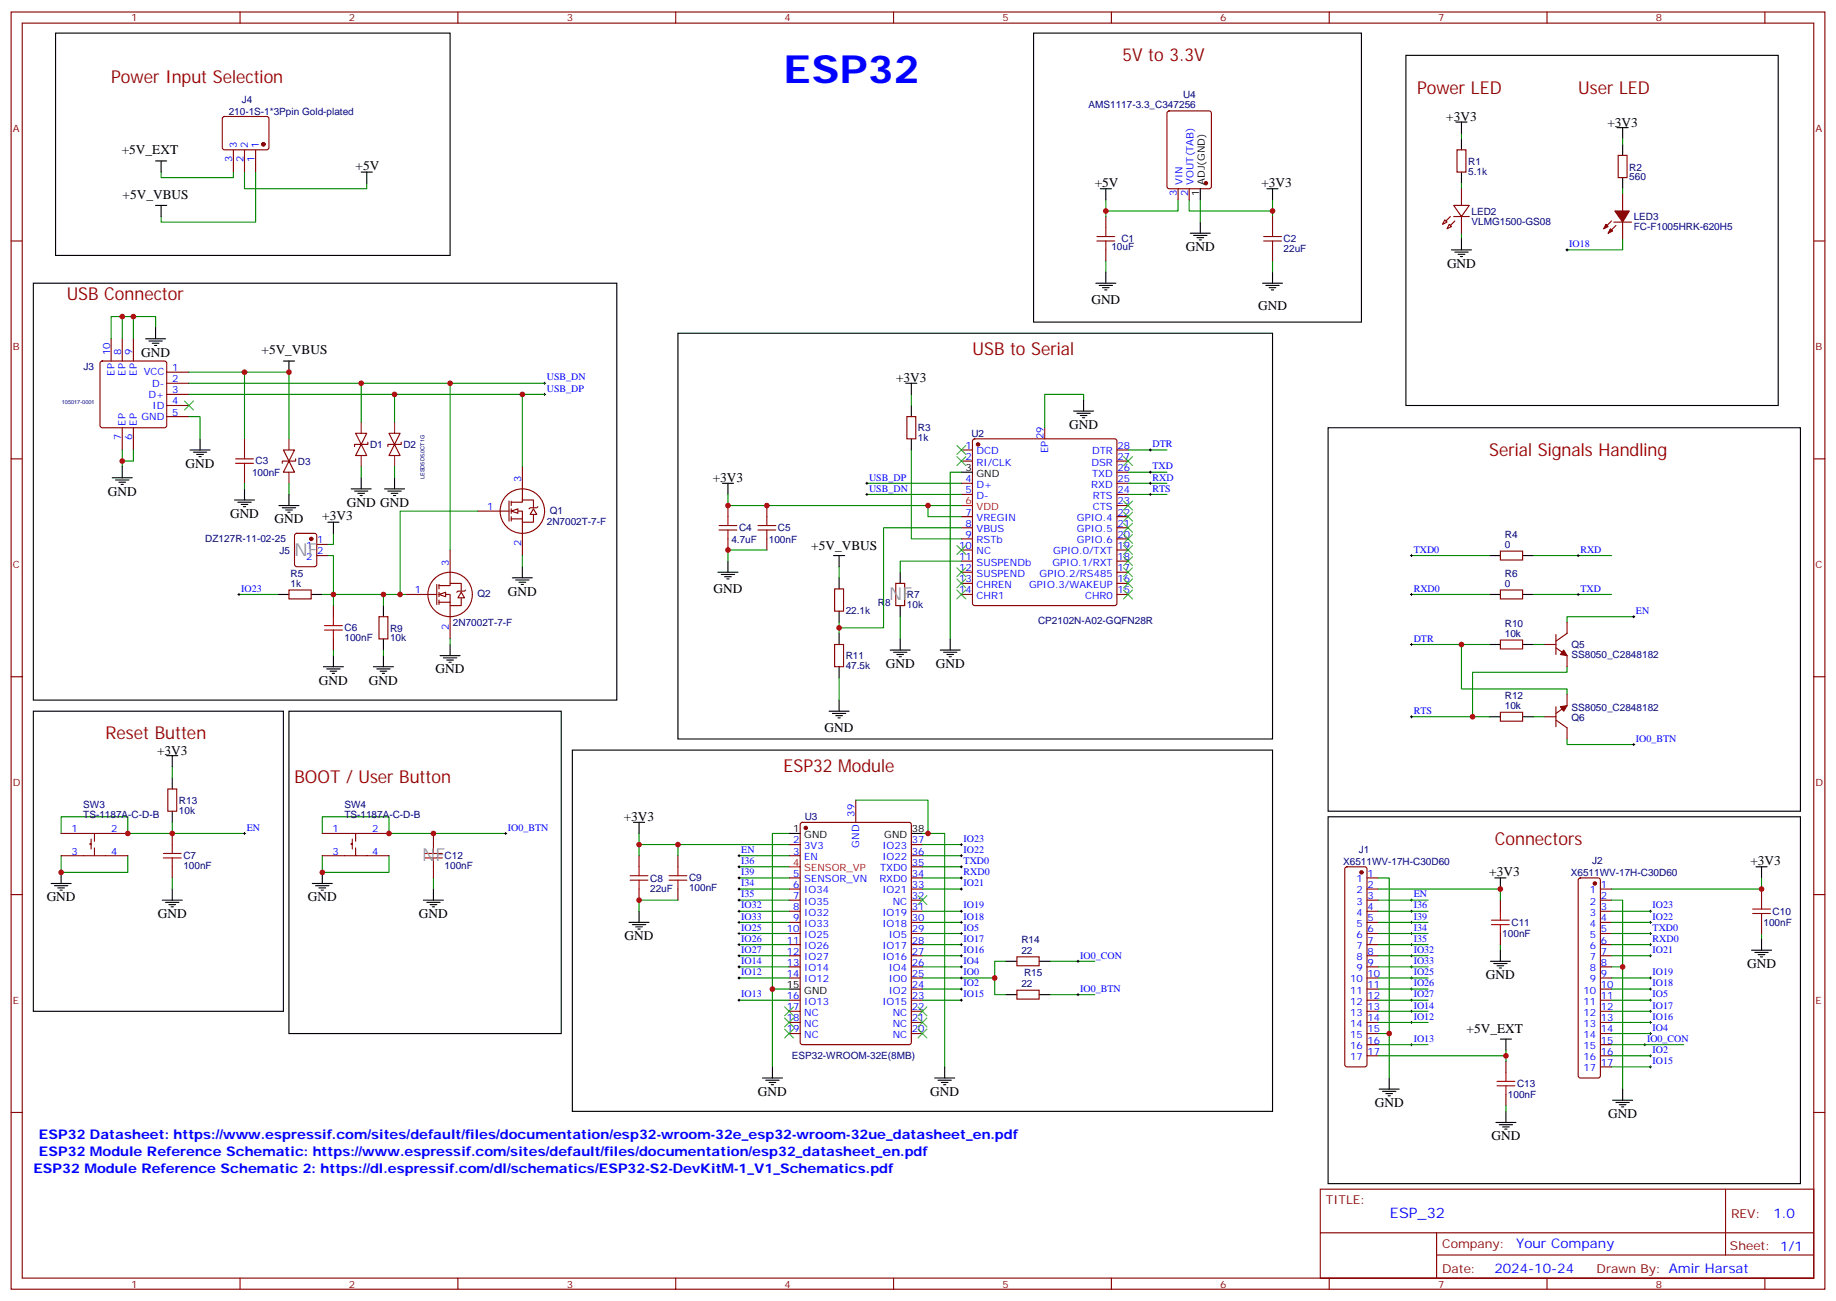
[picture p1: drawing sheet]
<svg xmlns="http://www.w3.org/2000/svg" width="583mm" height="413mm" viewBox="0 0 583 413" stroke-linecap="round" stroke-linejoin="round" font-family="sans-serif">
<g fill="none" stroke="#870000" stroke-width=".35">
<path d="M3.5 3.8h575.8v405.4h-575.8zM7.1 7.3h568.6v398.3h-568.6zM76.2 3.8v3.5M145.3 3.8v3.5M214.5 3.8v3.5M283.6 3.8v3.5M352.8 3.8v3.5M421.9 3.8v3.5M491.1 3.8v3.5M560.2 3.8v3.5M70.8 37.2l.5-.2h13.4l.5 .2 .2 .5-.1 9.4-.6 .5-13.7-.1-.4-.7v-9.1zM74.1 47.6v7"/>
<path d="M77.6 47.6v7M81.1 47.6v7M462.5 47.6h2.8v7h-2.8zM513.6 49.3h2.9v7.1h-2.9zM3.5 76.5h3.6M351 68.7v3.5M351 79.3v3.5M575.7 76.5h3.6M32 114.8l.5-.2h19.7l.5 .2 .2 .5v19.7l-.2 .5-.5 .2h-19.7l-.5-.2-.3-.5v-19.7zM35.3 107.5v7.1M38.8 107.5v7.1M42.3 107.5v7.1"/>
<path d="M52.9 118.1h7.1M38.8 135.7v7.1M42.3 135.7v7.1M52.9 121.6h7.1M52.9 125.2h7.1M52.9 128.7h7.1M52.9 132.2h7.1M77.6 139.3v3.5M112.9 137.5h3.5l-1.7 3.5zM123.5 137.5h3.5l-1.8 3.5zM287.9 132.2h2.8v7.1h-2.8zM308.9 139.5l.5-.2h44.4l.5 .2 .2 .5v51.5l-.2 .5-.5 .2h-44.4l-.5-.2-.2-.5v-51.5z"/>
<path d="M331.6 135.7v3.6M3.5 145.6h3.6M77.6 149.9v3.5M90 142.8h3.5l-1.8 3.5zM91.7 146.3l1.8 3.6h-3.5zM93.8 145.6v.7h-4.2v.7M114.7 141l1.7 3.6h-3.5zM116.8 140.3v.7h-4.3v.7M125.2 141l1.8 3.6h-3.5zM127.4 140.3v.7h-4.3v.7M161.6 159v6.4M162.3 159.4h3.5v-.7h3.5v2.4"/>
<path d="M162.3 159v1.4M165.8 148.1v10.6M305.2 142.8h3.5M305.2 146.3h3.5M305.2 153.4h3.5M305.2 156.9h3.5M354.5 142.8h3.6M354.5 146.3h3.6M354.5 153.4h3.6M354.5 156.9h3.6M354.5 149.9h3.6M575.7 145.6h3.6"/>
<path d="M151.7 162.2h9.9M162.3 162.2h3.5v3.5h3.5v-2.4M162.3 164.7h3.5M162.3 161.5v1.4M162.3 164v1.4M165.8 165.7v10.6M231.1 160.4v3.6M231.1 171v3.6M243.4 160.4v3.6M243.4 171v3.6M305.2 164h3.5M305.2 167.5h3.5"/>
<path d="M305.2 171h3.5M305.2 174.6h3.5M305.2 178.1h3.5M354.5 164h3.6M354.5 167.5h3.6M354.5 171h3.6M354.5 174.6h3.6M354.5 178.1h3.6M354.5 160.4h3.6M476.2 174.9h7.1v2.8h-7.1zM264.9 186.9h2.9v7.1h-2.9zM284.3 185.1h2.9v7.1h-2.9z"/>
<path d="M305.2 181.6h3.5M305.2 185.1h3.5M305.2 188.7h3.5M354.5 181.6h3.6M354.5 185.1h3.6M354.5 188.7h3.6M476.2 187.3h7.1v2.8h-7.1zM3.5 214.8h3.6M264.9 204.5h2.9v7.1h-2.9zM476.2 203.1h7.1v2.9h-7.1zM575.7 214.8h3.6M476.2 226.1h7.1v2.8h-7.1z"/>
<path d="M53.3 250.4h2.8v7.1h-2.8zM271.6 253.9v7.1M54.7 264.5v3.5M54.7 275.1v3.5M137.6 264.5v3.5M137.6 275.1v3.5M202.8 271.6v3.5M215.2 271.6v3.5M250.5 268h3.5M250.5 271.6h3.5M250.5 278.6h3.5M254.2 261.2l.5-.2h33.9l.6 .4 .1 69.4-.5 .7h-34.1l-.6-.4-.1-69.4z"/>
<path d="M289.3 268h3.5M289.3 271.6h3.5M289.3 275.1h3.5M289.3 278.6h3.5M427.1 275.3l.5-.2h5.6l.5 .2 .2 .5v62.1l-.2 .5-.5 .2h-5.6l-.5-.2-.2-.5v-62.1zM433.9 278.6h3.5M501.2 278.8l.4-.2h5.7l.5 .2 .2 .5v62.1l-.2 .5-.5 .2h-5.7l-.4-.2-.3-.5v-62.1zM3.5 283.9h3.6M202.8 282.2v3.5M215.2 282.2v3.5M250.5 282.2h3.5M250.5 285.7h3.5"/>
<path d="M250.5 289.2h3.5M250.5 292.7h3.5M250.5 296.3h3.5M250.5 299.8h3.5M289.3 282.2h3.5M289.3 285.7h3.5M289.3 289.2h3.5M289.3 292.7h3.5M289.3 296.3h3.5M289.3 299.8h3.5M433.9 282.2h3.5M433.9 285.7h3.5"/>
<path d="M433.9 289.2h3.5M433.9 292.7h3.5M433.9 296.3h3.5M433.9 299.8h3.5M476.2 285.7v3.5M476.2 296.3v3.5M508 282.2h3.5M508 285.7h3.5M508 289.2h3.5M508 292.7h3.5M508 296.3h3.5M508 299.8h3.5"/>
<path d="M559.2 282.2v3.5M559.2 292.7v3.6M575.7 283.9h3.6M250.5 303.3h3.5M250.5 306.8h3.5M250.5 310.4h3.5M250.5 317.4h3.5M289.3 303.3h3.5M289.3 306.8h3.5M289.3 310.4h3.5M289.3 313.9h3.5M289.3 317.4h3.5"/>
<path d="M322.8 303.7h7v2.8h-7zM322.8 314.3h7v2.8h-7zM433.9 303.3h3.5M433.9 306.8h3.5M433.9 310.4h3.5M433.9 313.9h3.5M433.9 317.4h3.5M508 303.3h3.5M508 306.8h3.5M508 310.4h3.5M508 313.9h3.5M508 317.4h3.5"/>
<path d="M250.5 321h3.5M250.5 324.5h3.5M250.5 328h3.5M289.3 321h3.5M289.3 324.5h3.5M289.3 328h3.5M433.9 321h3.5M433.9 324.5h3.5M433.9 328h3.5M433.9 331.5h3.5M433.9 335.1h3.5M478 336.8v3.6"/>
<path d="M508 321h3.5M508 324.5h3.5M508 328h3.5M508 331.5h3.5M508 335.1h3.5M508 338.6h3.5M3.5 353.1h3.6M478 347.4v3.5M575.7 353.1h3.6M419.1 377.4h156.6v28.2h-156.6zM547.7 377.4v20.9M419.1 391.2h156.5"/>
<path d="M456 398.3h119.6M456 391.2v14.2M76.2 405.6v3.6M145.3 405.6v3.6M214.5 405.6v3.6M283.6 405.6v3.6M352.8 405.6v3.6M421.9 405.6v3.6M491.1 405.6v3.6M560.2 405.6v3.6"/>
<circle cx="165.8" cy="162.2" r="7.1"/>
</g>
<g fill="none" stroke="#000" stroke-width=".35">
<path d="M462.1 38.7h3.6M463.9 38.7v3.6M49.4 51.1h3.5M51.2 51.1v3.5M114.7 54.6h3.5M116.4 54.6v3.5M349.2 59.9h3.6M351 59.9v3.5M402.2 59.9h3.5M403.9 59.9v3.5M463.9 44v3.6M463.9 54.6v3.5"/>
<path d="M513.3 40.5h3.5M515.1 40.5v3.5M515.1 45.8v3.5M515.1 56.4v3.5M49.4 65.2h3.5M51.2 65.2v3.5M377.8 74h6.4M378.9 74.7h4.2M379.9 75.4h2.2M380.6 76.1h.8M381 70.5v3.5M460.7 79.3h6.4"/>
<path d="M463.9 75.8v3.5M347.8 89.9h6.4M348.9 90.6h4.2M350 91.3h2.1M350.7 92h.7M351 86.4v3.5M400.8 89.9h6.3M401.8 90.6h4.2M402.9 91.3h2.1M403.6 92h.7M403.9 86.4v3.5M461.8 80h4.2"/>
<path d="M462.8 80.7h2.2M463.5 81.4h.8M90 114.6h3.5M91.7 114.6v3.5M63.5 139.3v3.5M287.5 121.6h3.5M289.3 121.6v3.6M289.3 128.7v3.5M289.3 139.3v3.5M340.8 130.5h6.3M341.8 131.2h4.3M342.9 131.9h2.1"/>
<path d="M343.6 132.6h.7M344 126.9v3.6M35.6 151.6h6.4M36.7 152.3h4.2M37.7 153h2.2M38.5 153.7h.7M38.8 148.1v3.5M60.3 142.8h6.4M61.4 143.5h4.2M62.4 144.2h2.2M63.1 144.9h.8M74.4 158.7h6.4"/>
<path d="M75.5 159.4h4.2M77.6 155.2v3.5M91.7 156.9v3.5M111.5 155.2h6.3M112.5 155.9h4.3M113.6 156.6h2.1M114.3 157.3h.7M114.7 151.6v3.6M122.1 155.2h6.3M123.1 155.9h4.3M124.2 156.6h2.1M124.9 157.3h.7"/>
<path d="M125.2 151.6v3.6M229.3 153.4h3.5M231.1 153.4v3.5M305.2 149.9h3.5M76.6 160.1h2.1M77.3 160.8h.7M88.5 160.4h6.4M89.6 161.1h4.2M90.7 161.9h2.1M91.4 162.6h.7M231.1 178.1v3.5M264.6 176.3h3.5"/>
<path d="M266.3 176.3v3.5M472.7 176.3h3.5M483.3 176.3h3.5M227.9 181.6h6.3M229 182.3h4.2M230 183h2.1M230.7 183.7h.7M266.3 183.4v3.5M266.3 194v3.5M285.8 181.6v3.5M285.8 192.2v3.5M472.7 188.7h3.5"/>
<path d="M483.3 188.7h3.5M266.3 201v3.5M266.3 211.6v3.5M282.6 206.3h6.3M283.6 207h4.3M284.7 207.7h2.1M285.4 208.4h.7M285.8 202.8v3.5M298.4 206.3h6.4M299.5 207h4.2M300.6 207.7h2.1M301.3 208.4h.7"/>
<path d="M301.6 202.8v3.5M472.7 204.5h3.5M483.3 204.5h3.5M52.9 239.8h3.5M54.7 239.8v3.5M263.2 225.7h6.3M264.2 226.4h4.3M265.3 227.1h2.1M266 227.8h.7M266.3 222.2v3.5M472.7 227.5h3.5M483.3 227.5h3.5"/>
<path d="M54.7 246.9v3.5M54.7 257.5v3.5M19.4 276.9v3.5M102.3 276.9v3.5M201.1 261h3.5M202.8 261v3.5M250.5 264.5h3.5M289.3 264.5h3.5M474.5 278.6h3.5M476.2 278.6v3.6M557.4 275.1h3.5M559.2 275.1v3.5"/>
<path d="M16.2 280.4h6.4M17.3 281.1h4.2M18.3 281.8h2.2M19 282.5h.8M51.5 285.7h6.4M52.6 286.4h4.2M53.6 287.1h2.1M54.3 287.8h.7M54.7 282.2v3.5M99.1 280.4h6.4M100.2 281.1h4.2M101.2 281.8h2.2"/>
<path d="M102 282.5h.7M134.4 285.7h6.4M135.5 286.4h4.2M136.5 287.1h2.1M137.2 287.8h.7M137.6 282.2v3.5M199.7 292.7h6.3M200.7 293.4h4.3M201.8 294.1h2.1M202.5 294.9h.7M202.8 289.2v3.5M559.2 298v3.6"/>
<path d="M250.5 313.9h3.5M319.3 305.1h3.5M319.3 315.7h3.5M329.8 305.1h3.6M329.8 315.7h3.6M473.1 305.1h6.3M474.1 305.8h4.3M475.2 306.5h2.1M475.9 307.2h.7M476.2 301.6v3.5M556 301.6h6.3M557 302.3h4.3"/>
<path d="M558.1 303h2.1M558.8 303.7h.7M245.2 338.6v3.5M299.9 338.6v3.5M476.2 329.8h3.6M478 329.8v3.5M242 342.1h6.4M243.1 342.8h4.2M244.1 343.5h2.1M244.8 344.2h.7M296.7 342.1h6.3M297.7 342.8h4.3"/>
<path d="M298.8 343.5h2.1M299.5 344.2h.7M437.8 345.7h6.3M438.9 346.4h4.2M439.9 347.1h2.1M440.6 347.8h.7M441 342.1v3.6M474.8 356.2h6.4M475.9 356.9h4.2M477 357.6h2.1M477.7 358.4h.7M478 352.7v3.5"/>
<path d="M511.9 349.2h6.3M512.9 349.9h4.3M514 350.6h2.1M514.7 351.3h.7M515.1 345.7v3.5"/>
</g>
<path d="M305.2 160.4h3.5M250.5 275.1h3.5" fill="none" stroke="#f00" stroke-width=".35"/>
<g fill="#870000" stroke="#870000" stroke-width=".35">
<circle cx="255.8" cy="262.7" r=".53"/>
<circle cx="310.4" cy="141" r=".53"/>
<circle cx="83.6" cy="45.8" r=".53"/>
<circle cx="432.2" cy="276.9" r=".53"/>
<circle cx="506.2" cy="280.4" r=".53"/>
</g>
<path d="M91.7 139.3v3.5M114.7 134v3.5M125.2 134v3.5M91.7 149.9v3.5M114.7 144.6v3.5M125.2 144.6v3.5" fill="none" stroke="#8c2424" stroke-width=".35"/>
<g fill="none" stroke="#a10000" stroke-width=".35">
<path d="M348.2 75.1h5.6M348.2 76.5h5.6M351 72.2v2.9M351 76.5v2.8M74.8 145.6h5.6M74.8 147h5.6M77.6 142.8v2.8M77.6 147v2.9M228.2 166.8h5.7M228.2 168.2h5.7M231.1 164v2.8M231.1 168.2v2.8"/>
<path d="M240.6 166.8h5.6M240.6 168.2h5.6M243.4 164v2.8M243.4 168.2v2.8M51.9 270.9h5.6M51.9 272.3h5.6M54.7 268v2.9M54.7 272.3v2.8M134.8 270.9h5.6M134.8 272.3h5.6M137.6 268v2.9M137.6 272.3v2.8"/>
<path d="M200 277.9h5.7M200 279.3h5.7M202.8 275.1v2.8M202.8 279.3v2.9M212.4 277.9h5.6M212.4 279.3h5.6M215.2 275.1v2.8M215.2 279.3v2.9M473.4 292h5.7M473.4 293.4h5.7M476.2 289.2v2.8M476.2 293.4v2.9"/>
<path d="M556.3 288.5h5.7M556.3 289.9h5.7M559.2 285.7v2.8M559.2 289.9v2.8M475.2 343.2h5.6M475.2 344.6h5.6M478 340.4v2.8M478 344.6v2.8"/>
</g>
<g fill="none" stroke="#008700" stroke-width=".35">
<path d="M51.2 54.6v1.8h22.9v-1.8M77.6 54.6v5.3h38.8v-1.8M81.1 54.6v15.9h-29.9v-1.8M463.9 42.3v1.7M463.9 58.1v1.8M515.1 44v1.8M515.1 59.9v1.8M351 63.4v3.6h22.9v-3.6M351 67v1.7M377.5 63.4v3.6h26.4v-3.6M381 63.4v7.1M403.9 67v1.7"/>
<path d="M463.9 74v1.8M515.1 75.8v3.5h-17.7M351 82.8v3.6M403.9 82.8v3.6M114.7 121.6v12.4M125.2 125.2v8.8M289.3 125.2v3.5M344 126.9v-1.7h-12.4v10.5M38.8 142.8v3.5h3.5v-3.5M38.8 146.3v1.8M77.6 153.4v1.8M91.7 153.4v3.5"/>
<path d="M114.7 148.1v3.5M125.2 148.1v3.5M231.1 156.9v3.5h74.1M275.2 156.9h30M275.2 153.4h30M289.3 142.8v28.2h15.9M305.2 149.9h-3.6v52.9M358.1 156.9h12.3M358.1 153.4h12.3M358.1 149.9h12.3M358.1 142.8h12.3M243.4 174.6h-12.3v3.5"/>
<path d="M266.3 179.8v3.6M294.6 160.4v3.6h10.6M305.2 178.1h-19.4v3.5M448 176.3h24.7M486.8 176.3h24.7M266.3 197.5v3.5M285.8 195.7v7.1M448 188.7h24.7M486.8 188.7h24.7M518.6 195.7h-21.2v1.8M266.3 215.1v7.1M448 204.5h15.9"/>
<path d="M472.7 204.5h-8.8v14.2h33.5v1.7M486.8 204.5h3.6M497.4 211.6v1.8h-30v14.1h5.3M448 227.5h19.4M486.8 227.5h3.6M497.4 234.5v1.8h21.2M54.7 243.3v3.6M271.6 253.9h23v10.6M19.4 264.5v-5.3h21.2v5.3h37M19.4 271.6v5.3h21.2v-5.3M54.7 261v3.5M54.7 278.6v3.6"/>
<path d="M102.3 271.6v5.3h21.2v-5.3M102.3 264.5v-5.3h21.2v5.3h37M137.6 278.6v3.6M202.8 264.5v3.5M215.2 268h-12.4v3.6M234.6 271.6h15.9M234.6 275.1h15.9M234.6 278.6h15.9M250.5 268h-35.3v3.6M250.5 264.5h-5.3v74.1M292.8 264.5h7.1v74.1M292.8 271.6h12.4"/>
<path d="M292.8 275.1h12.4M292.8 278.6h12.4M292.8 268h12.4M437.4 278.6h3.6v63.5M559.2 278.6v3.6h-47.7M215.2 285.7h-12.4v3.5M234.6 285.7h15.9M234.6 282.2h15.9M234.6 292.7h15.9M234.6 289.2h15.9M234.6 299.8h15.9M234.6 296.3h15.9"/>
<path d="M292.8 282.2h12.4M292.8 292.7h12.4M292.8 289.2h12.4M292.8 299.8h12.4M292.8 296.3h12.4M437.4 282.2h38.8v3.5M437.4 285.7h15.9M437.4 292.7h15.9M437.4 289.2h15.9M437.4 299.8h15.9M437.4 296.3h15.9M476.2 299.8v1.8"/>
<path d="M511.5 285.7h3.6v60M511.5 292.7h12.4M511.5 289.2h12.4M511.5 299.8h12.4M511.5 296.3h12.4M559.2 296.3v1.7M234.6 306.8h15.9M234.6 303.3h15.9M234.6 310.4h15.9M234.6 317.4h15.9M245.2 313.9h5.3M292.8 313.9h12.4"/>
<path d="M292.8 306.8h12.4M292.8 303.3h12.4M292.8 310.4h22.9M292.8 317.4h12.4M319.3 305.1h-3.6v10.6h3.6M333.4 305.1h14.1M333.4 315.7h14.1M437.4 313.9h15.9M437.4 306.8h15.9M437.4 303.3h15.9M437.4 310.4h15.9M437.4 317.4h15.9"/>
<path d="M511.5 313.9h12.4M511.5 306.8h3.6M511.5 303.3h12.4M511.5 310.4h12.4M511.5 317.4h12.4M437.4 331.5h15.9M437.4 324.5h15.9M437.4 321h15.9M437.4 335.1h40.6M437.4 328h3.6M478 333.3v3.5M511.5 331.5h23"/>
<path d="M511.5 324.5h12.4M511.5 321h12.4M511.5 338.6h12.4M511.5 335.1h12.4M511.5 328h12.4M478 350.9v1.8"/>
</g>
<g fill="none" stroke="#000" stroke-width=".32">
<path d="M497.1 79.3h.7M497.4 79v.7M172.5 125.2h.7M172.5 121.6h.7M172.9 121.3v.7M172.9 124.8v.7M274.8 156.9h.7M274.8 153.4h.7M275.2 153v.7M275.2 156.6v.7M364.8 156.9h.7M364.8 153.4h.7"/>
<path d="M364.8 142.8h.7M364.8 149.9h.7M365.1 142.5v.7M365.1 149.5v.7M365.1 153v.7M365.1 156.6v.7M447.7 176.3h.7M448 176v.7M500.6 176.3h.7M500.9 176v.7M447.7 188.7h.7M448 188.3v.7"/>
<path d="M500.6 188.7h.7M500.9 188.3v.7M518.2 195.7h.7M518.6 195.4v.7M447.7 204.5h.7M448 204.2v.7M447.7 227.5h.7M448 227.1v.7M518.2 236.3h.7M518.6 235.9v.7M77.3 264.5h.7M77.6 264.2v.7"/>
<path d="M160.2 264.5h.7M160.5 264.2v.7M234.2 271.6h.7M234.2 275.1h.7M234.2 278.6h.7M234.6 271.2v.7M234.6 274.7v.7M234.6 278.3v.7M304.8 271.6h.7M304.8 268h.7M304.8 275.1h.7M304.8 278.6h.7"/>
<path d="M305.2 267.7v.7M305.2 271.2v.7M305.2 274.7v.7M305.2 278.3v.7M234.2 299.8h.7M234.2 292.7h.7M234.2 289.2h.7M234.2 282.2h.7M234.2 296.3h.7M234.2 285.7h.7M234.6 281.8v.7M234.6 285.3v.7"/>
<path d="M234.6 288.9v.7M234.6 292.4v.7M234.6 295.9v.7M234.6 299.4v.7M304.8 299.8h.7M304.8 292.7h.7M304.8 289.2h.7M304.8 282.2h.7M304.8 296.3h.7M305.2 281.8v.7M305.2 288.9v.7M305.2 292.4v.7"/>
<path d="M305.2 295.9v.7M305.2 299.4v.7M447.7 299.8h.7M447.7 292.7h.7M447.7 289.2h.7M447.7 296.3h.7M447.7 285.7h.7M448 285.3v.7M448 288.9v.7M448 292.4v.7M448 295.9v.7M448 299.4v.7"/>
<path d="M523.5 299.8h.7M523.5 292.7h.7M523.5 289.2h.7M523.5 296.3h.7M523.9 288.9v.7M523.9 292.4v.7M523.9 295.9v.7M523.9 299.4v.7M234.2 317.4h.7M234.2 306.8h.7M234.2 303.3h.7M234.2 310.4h.7"/>
<path d="M234.6 303v.7M234.6 306.5v.7M234.6 310v.7M234.6 317.1v.7M304.8 317.4h.7M304.8 306.8h.7M304.8 303.3h.7M304.8 310.4h.7M304.8 313.9h.7M305.2 303v.7M305.2 306.5v.7M305.2 310v.7"/>
<path d="M305.2 313.5v.8M305.2 317.1v.7M341.8 305.1h.7M341.8 315.7h.7M342.2 304.7v.7M342.2 315.3v.7M447.7 317.4h.7M447.7 306.8h.7M447.7 303.3h.7M447.7 310.4h.7M447.7 313.9h.7M448 303v.7"/>
<path d="M448 306.5v.7M448 310v.7M448 313.5v.8M448 317.1v.7M523.5 317.4h.7M523.5 303.3h.7M523.5 310.4h.7M523.5 313.9h.7M523.9 303v.7M523.9 310v.7M523.9 313.5v.8M523.9 317.1v.7"/>
<path d="M447.7 324.5h.7M447.7 321h.7M447.7 331.5h.7M448 320.6v.7M448 324.1v.7M448 331.2v.7M521.8 331.5h.7M522.1 331.2v.7M523.5 324.5h.7M523.5 321h.7M523.5 328h.7M523.5 335.1h.7"/>
<path d="M523.5 338.6h.7M523.9 320.6v.7M523.9 324.1v.7M523.9 327.7v.7M523.9 334.7v.7M523.9 338.2v.7"/>
</g>
<g fill="none" stroke="#3c3" stroke-width=".35">
<path d="M58.6 127.3l2.8 2.8M61.4 127.3l-2.8 2.8M303.7 173.1l2.9 2.9M306.6 173.1l-2.9 2.9M291.4 284.3l2.8 2.8M294.2 284.3l-2.8 2.8M249.1 319.5l2.8 2.9M251.9 319.5l-2.8 2.9M291.4 319.5l2.8 2.9M294.2 319.5l-2.8 2.9M249.1 326.6l2.8 2.8M249.1 323.1l2.8 2.8"/>
<path d="M251.9 326.6l-2.8 2.8M251.9 323.1l-2.8 2.8M291.4 326.6l2.8 2.8M291.4 323.1l2.8 2.8M294.2 326.6l-2.8 2.8M294.2 323.1l-2.8 2.8"/>
</g>
<g fill="#fff" stroke="#870000" stroke-width=".35">
<path d="M162.3 162.2l2.1-.7v1.4z"/>
<path d="M169.3 161.5l1.1 1.8h-2.1z"/>
</g>
<g fill="none" stroke="#870000" stroke-width=".35">
<path d="M142.9 174.6v10.5M170.7 160.8l-.3 .3h-2.1l-.4 .4M128.8 188.7h9.8M138.6 185.5v6.3M139.3 185.8h3.6v-.7h3.5v2.5M139.3 188.7h3.6v3.5h3.5v-2.5M139.3 191.1h3.6M139.3 185.5v1.4M139.3 188v1.4M139.3 190.4v1.4M142.9 192.2v10.6"/>
<circle cx="142.9" cy="188.7" r="7.1"/>
</g>
<g fill="#fff" stroke="#870000" stroke-width=".35">
<path d="M139.3 188.7l2.2-.7v1.4z"/>
<path d="M146.4 188l1.1 1.7h-2.2z"/>
</g>
<g fill="none" stroke="#870000" stroke-width=".35">
<path d="M370.7 35.4l.4-.2h12.7l.7 .4v23.6l-.4 .6-13 .1-.6-.5-.1-23.5zM373.9 59.9v3.5M377.5 59.9v3.5M463.9 59.9v5.3M403.9 68.7v3.5M403.9 79.3v3.5M458.6 69.8l.7 .7-1.4 .7zM460 71.2l.7 .7-1.4 .7zM461.4 65.2h5l-2.5 3.5zM461.4 68.7h5M463.9 68.7v5.3M511.5 70.1l-2.4 2.5"/>
<path d="M512.2 70.5h5.7M512.9 71.5l-2.4 2.5M515.1 61.7v5.3M515.1 70.5v5.3M93.7 169.5l.5-.2h5.6l.7 .4v9.4l-.4 .7h-5.9l-.7-.4v-9.4zM100.5 172.8h3.6M100.5 176.3h3.6M91.7 187.3h7.1v2.8h-7.1zM105.8 192.2v3.5M120.3 195.7h2.8v7.1h-2.8zM147.8 187.3l-.3 .3h-2.2l-.3 .4M497.4 197.5v3.5l-3.5 2.5"/>
<path d="M105.8 202.8v3.5M490.4 204.5h3.5M493.9 205.6l3.5 2.5v3.5M493.9 201.4v6.3M490.4 227.5h3.5M493.9 228.5l3.5 2.5v3.5M493.9 224.3v6.3M497.4 220.4v3.5l-3.5 2.5M19.4 271.6h21.2M19.4 264.5h21.2M28.9 267.7h-.3v.3h.3M28.9 266.3v3.2"/>
<path d="M30 264.5v2.5M30 269.1v2.5M102.3 271.6h21.2M102.3 264.5h21.2M111.8 267.7h-.3v.3h.3M111.8 266.3v3.2M112.9 264.5v2.5M112.9 269.1v2.5"/>
</g>
<g fill="none" stroke="#008700" stroke-width=".35">
<path d="M38.8 100.5v7M42.3 100.5v7M49.4 104v-3.5h-14.1v7M60 118.1h31.7v21.2M77.6 118.1v21.2M60 132.2h3.5v7.1M60 121.6h112.9M60 125.2h112.9M142.9 121.6v53M165.8 125.2v22.9M104.1 176.3h1.7v12.4h-3.5M105.8 169.3v3.5h-1.7"/>
<path d="M151.7 162.2h-24.7v26.5h1.8M165.8 176.3v3.5M305.2 167.5h-24.7v31.7h-14.2M75.8 188.7h12.4M121.7 188.7h-15.9v3.5M127 188.7h-5.3v3.5M105.8 206.3v1.8M121.7 206.3v1.8M142.9 202.8v1.7"/>
</g>
<g fill="none" stroke="#000" stroke-width=".35">
<path d="M17.6 10.5h125.3v70.6h-125.3zM328.1 10.5h104.1v91.7h-104.1zM446.3 17.6h118.1v111.1h-118.1zM381 59.9v3.5M10.6 89.9h185.2v132.3h-185.2zM46.2 107.5h6.4M47.3 108.2h4.2M48.3 108.9h2.1M49 109.6h.7M49.4 104v3.5M215.2 105.8h188.7v128.7h-188.7zM421.6 135.7h149.9v121.8h-149.9z"/>
<path d="M104.1 165.7h3.5M105.8 165.7v3.6M165.8 179.8v3.6M88.2 188.7h3.5M98.8 188.7h3.5M121.7 192.2v3.5M162.6 183.4h6.4M163.7 184.1h4.2M164.7 184.8h2.2M165.5 185.5h.7M102.7 211.6h6.3M103.7 212.3h4.2"/>
<path d="M104.8 213h2.1M105.5 213.7h.7M105.8 208.1v3.5M118.5 211.6h6.4M119.6 212.3h4.2M120.6 213h2.2M121.4 213.7h.7M121.7 202.8v3.5M121.7 208.1v3.5M139.7 208.1h6.3M140.8 208.8h4.2M141.8 209.5h2.1"/>
<path d="M142.5 210.2h.7M142.9 204.5v3.6M10.6 225.7h79.4v95.3h-79.4zM91.7 225.7h86.5v102.3h-86.5zM181.7 238.1h222.2v114.6h-222.2zM421.6 259.2h149.9v116.4h-149.9z"/>
</g>
<path d="M401.1 76.5h5.7M401.1 75.1h5.7M403.9 72.2v2.9M403.9 76.5v2.8M103 198.5h5.7M103 200h5.7M105.8 195.7v2.8M105.8 200v2.8" fill="none" stroke="#a10000" stroke-width=".35"/>
<path d="M75.5 188.7h.7M75.8 188.3v.7" fill="none" stroke="#000" stroke-width=".32"/>
<g fill="#870000" stroke="#870000" stroke-width=".35">
<path d="M496.4 206.3l1 1.8-2.1-.4z"/>
<path d="M495.3 224.3l2.1-.4-1 1.8z"/>
<path d="M511.2 72.6l.7 .7-1.4 .7z"/>
<path d="M509.8 71.2l.7 .7-1.4 .7z"/>
<path d="M512.6 67h4.6l-2.1 3.5z"/>
<path d="M461.8 70.1l-1.4 1.4z"/>
<path d="M460.4 68.7l-1.4 1.4z"/>
<circle cx="98.8" cy="171" r=".53"/>
<circle cx="382.8" cy="58.1" r=".53"/>
</g>
<g fill="none" stroke="#3c3" stroke-width=".35">
<path d="M303.7 141.4l2.9 2.8M303.7 144.9l2.9 2.8M306.6 141.4l-2.9 2.8M306.6 144.9l-2.9 2.8M356.7 159l2.8 2.9M356.7 144.9l2.8 2.8M359.5 159l-2.8 2.9M359.5 144.9l-2.8 2.8M356.7 176.7l2.8 2.8M356.7 173.1l2.8 2.9M356.7 169.6l2.8 2.8M356.7 166.1l2.8 2.8"/>
<path d="M356.7 162.6l2.8 2.8M359.5 176.7l-2.8 2.8M359.5 173.1l-2.8 2.9M359.5 169.6l-2.8 2.8M359.5 166.1l-2.8 2.8M359.5 162.6l-2.8 2.8M303.7 180.2l2.9 2.8M303.7 183.7l2.9 2.8M303.7 187.3l2.9 2.8M306.6 180.2l-2.9 2.8M306.6 183.7l-2.9 2.8M306.6 187.3l-2.9 2.8"/>
<path d="M356.7 187.3l2.8 2.8M356.7 183.7l2.8 2.8M356.7 180.2l2.8 2.8M359.5 187.3l-2.8 2.8M359.5 183.7l-2.8 2.8M359.5 180.2l-2.8 2.8"/>
</g>
<g fill="#c00">
<circle cx="19.4" cy="276.9" r=".88"/>
<circle cx="54.7" cy="264.5" r=".88"/>
<circle cx="137.6" cy="264.5" r=".88"/>
<circle cx="102.3" cy="276.9" r=".88"/>
<circle cx="215.2" cy="268" r=".88"/>
<circle cx="202.8" cy="268" r=".88"/>
<circle cx="202.8" cy="285.7" r=".88"/>
<circle cx="245.2" cy="313.9" r=".88"/>
<circle cx="294.6" cy="264.5" r=".88"/>
<circle cx="231.1" cy="174.6" r=".88"/>
<circle cx="243.4" cy="160.4" r=".88"/>
<circle cx="231.1" cy="160.4" r=".88"/>
<circle cx="294.6" cy="160.4" r=".88"/>
<circle cx="467.4" cy="227.5" r=".88"/>
<circle cx="463.9" cy="204.5" r=".88"/>
<circle cx="403.9" cy="67" r=".88"/>
<circle cx="351" cy="67" r=".88"/>
<circle cx="315.7" cy="310.4" r=".88"/>
<circle cx="441" cy="328" r=".88"/>
<circle cx="515.1" cy="306.8" r=".88"/>
<circle cx="478" cy="335.1" r=".88"/>
<circle cx="559.2" cy="282.2" r=".88"/>
<circle cx="476.3" cy="282.2" r=".88"/>
<circle cx="38.8" cy="146.3" r=".88"/>
<circle cx="42.3" cy="100.5" r=".88"/>
<circle cx="38.8" cy="100.5" r=".88"/>
<circle cx="91.7" cy="118.1" r=".88"/>
<circle cx="77.6" cy="118.1" r=".88"/>
<circle cx="125.2" cy="125.2" r=".88"/>
<circle cx="114.7" cy="121.6" r=".88"/>
<circle cx="165.8" cy="125.2" r=".88"/>
<circle cx="142.9" cy="121.6" r=".88"/>
<circle cx="127" cy="188.7" r=".88"/>
<circle cx="121.7" cy="188.7" r=".88"/>
<circle cx="105.8" cy="188.7" r=".88"/>
<circle cx="266.3" cy="199.2" r=".88"/>
<circle cx="40.6" cy="264.5" r=".88"/>
<circle cx="123.5" cy="264.5" r=".88"/>
</g>
<text font-size="12.3" fill="#00f" x="248.7" y="26.4">ESP32</text>
<g font-size="5.6" fill="#900">
<text x="356.3" y="19.3">5V to 3.3V</text>
<text x="35.3" y="26.4">Pow</text>
<text x="45.6" y="26.4">er Input Selection</text>
<text x="449.8" y="29.9">Pow</text>
<text x="460.1" y="29.9">er LED</text>
<text x="500.9" y="29.9">User LED</text>
<text x="21.2" y="95.2">USB Connector</text>
<text x="308.7" y="112.8">USB to Serial</text>
<text x="472.7" y="144.6">Serial Signals Handling</text>
<text x="33.5" y="234.5">Reset Butten</text>
<text x="248.7" y="245.1">ESP32 M</text>
<text x="270.4" y="245.1">odule</text>
<text x="93.5" y="248.6">BOOT / User Button</text>
<text x="474.5" y="268">Connectors</text>
</g>
<g font-size="5.6" fill="#999">
<text x="93.5" y="176.3">NF</text>
<text x="282.2" y="190.4">NF</text>
<text x="134.1" y="273.3">NF</text>
</g>
<text font-size="4.6" fill="#00f" x="441.2" y="386.4">ESP_32</text>
<g font-size="4.2">
<text x="459.1" y="38.4">+3V3</text>
<text x="510.2" y="40.2">+3V3</text>
<text x="38.7" y="49">+5V_EXT</text>
<text x="112.9" y="53.9">+5V</text>
<text x="347.5" y="59.2">+5V</text>
<text x="400.4" y="59.2">+3V3</text>
<text x="38.9" y="63.1">+5V_VBUS</text>
<text x="376.4" y="79.7">GND</text>
<text x="459.3" y="84.9">GND</text>
<text x="346.4" y="96.6">GND</text>
<text x="399.3" y="98.4">GND</text>
<text x="44.8" y="113.2">GND</text>
<text x="83" y="112.5">+5V_VBUS</text>
<text x="284.4" y="121.3">+3V3</text>
<text x="339.4" y="136.1">GND</text>
<text x="58.9" y="148.4">GND</text>
<text x="226.2" y="153.1">+3V3</text>
<text x="34.2" y="157.3">GND</text>
<text x="110.1" y="160.8">GND GND</text>
<text x="73" y="164.3">GND</text>
<text x="87.1" y="166.1">GND</text>
<text x="102.3" y="165">+3V3</text>
<text x="257.5" y="174.6">+5V_VBUS</text>
<text x="161.2" y="189">GND</text>
<text x="226.5" y="188.3">GND</text>
<text x="138.3" y="213.7">GND</text>
<text x="281.2" y="211.9">GND</text>
<text x="297" y="211.9">GND</text>
<text x="101.2" y="217.2">GND</text>
<text x="117.1" y="217.2">GND</text>
<text x="261.8" y="232.4">GND</text>
<text x="49.8" y="239.5">+3V3</text>
<text x="198" y="260.6">+3V3</text>
<text x="555.6" y="274.4">+3V3</text>
<text x="472.7" y="277.9">+3V3</text>
<text x="14.8" y="286">GND</text>
<text x="97.7" y="286">GND</text>
<text x="50.1" y="291.3">GND</text>
<text x="133" y="291.3">GND</text>
<text x="198.3" y="298.4">GND</text>
<text x="471.7" y="310.7">GND</text>
<text x="554.6" y="307.2">GND</text>
<text x="465.5" y="327.7">+5V_EXT</text>
<text x="240.6" y="347.8">GND</text>
<text x="295.3" y="347.8">GND</text>
<text x="436.4" y="351.3">GND</text>
<text x="510.5" y="354.8">GND</text>
<text x="473.4" y="361.9">GND</text>
</g>
<g font-size="4.2" fill="#00f">
<text x="12.3" y="361.5">ESP32 Datasheet: https://www.espressif.com/sites/default/files/documentation/esp32-wroom-32e_esp32-wroom-32ue_datasheet_en.pdf</text>
<text x="12.3" y="366.8">ESP32 Module Reference Schematic: https://www.espressif.com/sites/default/files/documentation/esp32_datasheet_en.pdf</text>
<text x="10.6" y="372.1">ESP32 Module Reference Schematic 2: https://dl.espressif.com/dl/schematics/ESP32-S2-DevKitM-1_V1_Schematics.pdf</text>
<text x="562.9" y="386.7">1.0</text>
<text x="481.3" y="396.2">Your Company</text>
<text x="474.4" y="404">2024-10-24</text>
</g>
<g font-size="3.9" fill="#800">
<text x="420.9" y="382">TITLE:</text>
<text x="549.5" y="386.7">REV:</text>
<text x="457.8" y="396.2">Company:</text>
<text x="549.1" y="396.8">Sheet: 1/1</text>
<text x="457.8" y="403.9">Date:</text>
<text x="506.8" y="403.9">Draw</text>
<text x="517" y="403.9">n By: Amir Harsat</text>
</g>
<g font-size="3.2" fill="#800">
<text x="41.6" y="6.8">1</text>
<text x="110.8" y="6.8">2</text>
<text x="179.9" y="6.8">3</text>
<text x="249.1" y="6.8">4</text>
<text x="318.2" y="6.8">5</text>
<text x="387.3" y="6.8">6</text>
<text x="456.5" y="6.8">7</text>
<text x="525.6" y="6.8">8</text>
<text x="4.1" y="41.9">A</text>
<text x="576.3" y="41.9">A</text>
<text x="4.1" y="111.1">B</text>
<text x="576.3" y="111.1">B</text>
<text x="4.1" y="180.2">C</text>
<text x="576.3" y="180.2">C</text>
<text x="4.1" y="249.3">D</text>
<text x="576.3" y="249.3">D</text>
<text x="4.1" y="318.5">E</text>
<text x="576.3" y="318.5">E</text>
<text x="41.6" y="408.6">1</text>
<text x="110.8" y="408.6">2</text>
<text x="179.9" y="408.6">3</text>
<text x="249.1" y="408.6">4</text>
<text x="318.2" y="408.6">5</text>
<text x="387.3" y="408.6">6</text>
<text x="456.5" y="408.6">7</text>
<text x="525.6" y="408.6">8</text>
</g>
<g font-size="3.2" fill="#000080">
<text x="76.7" y="32.7">J4</text>
<text x="345.5" y="34.1">AMS1117-3.3_C347256</text>
<text x="375.5" y="31">U4</text>
<text x="72.6" y="36.4">210-1S-1*3Ppin Gold-plated</text>
<text x="466" y="52.2">R1</text>
<text x="466" y="55.4">5.1k</text>
<text x="517.2" y="57.3">560</text>
<text x="517.2" y="54.2">R2</text>
<text x="467.1" y="71.3">VLMG1500-GS08</text>
<text x="467.1" y="68.1">LED2</text>
<text x="518.6" y="69.8">LED3</text>
<text x="356" y="76.9">C1</text>
<text x="407.5" y="76.9">C2</text>
<text x="518.6" y="73">FC-F1005HRK-620H5</text>
<text x="352.8" y="79.3">10uF</text>
<text x="407.5" y="80.1">22uF</text>
<text x="26.5" y="117.5">J3</text>
<text x="291.4" y="136.9">R3</text>
<text x="117.5" y="142.2">D1</text>
<text x="128.1" y="142.2">D2</text>
<text x="291.4" y="140">1k</text>
<text x="308.3" y="138.7">U2</text>
<text x="81.1" y="147.4">C3</text>
<text x="94.5" y="147.5">D3</text>
<text x="80" y="151">100nF</text>
<text x="173.6" y="166.5">2N7002T-7-F</text>
<text x="174.5" y="163.1">Q1</text>
<text x="65.2" y="172.1">DZ127R-11-02-25</text>
<text x="232.2" y="172.2">4.7uF</text>
<text x="234.6" y="168.6">C4</text>
<text x="244" y="172.2">100nF</text>
<text x="246.9" y="168.6">C5</text>
<text x="477.7" y="173.8">0</text>
<text x="477.7" y="170.7">R4</text>
<text x="88.7" y="175.7">J5</text>
<text x="92.2" y="183.1">R5</text>
<text x="477.7" y="183.1">R6</text>
<text x="92.2" y="186.2">1k</text>
<text x="151.6" y="189.6">Q2</text>
<text x="287.9" y="189.8">R7</text>
<text x="477.7" y="186.2">0</text>
<text x="268.5" y="194.7">22.1k</text>
<text x="278.7" y="192.2">R8</text>
<text x="287.9" y="193">10k</text>
<text x="109.4" y="203.5">100nF</text>
<text x="109.4" y="200.3">C6</text>
<text x="123.8" y="203.5">10k</text>
<text x="123.8" y="200.4">R9</text>
<text x="143.8" y="198.6">2N7002T-7-F</text>
<text x="329.5" y="198.2">CP2102N-A02-GQFN28R</text>
<text x="477.7" y="202.1">10k</text>
<text x="477.7" y="198.9">R10</text>
<text x="268.5" y="209.2">R11</text>
<text x="498.8" y="208.9">SS8050_C2848182</text>
<text x="498.8" y="205.7">Q5</text>
<text x="268.5" y="212.4">47.5k</text>
<text x="477.7" y="221.9">R12</text>
<text x="477.7" y="225">10k</text>
<text x="498.8" y="225.6">SS8050_C2848182</text>
<text x="498.8" y="228.8">Q6</text>
<text x="26.4" y="256.5">SW3</text>
<text x="56.8" y="255.1">R13</text>
<text x="109.3" y="256.5">SW4</text>
<text x="26.4" y="259.8">TS-1187A-C-D-B</text>
<text x="56.8" y="258.2">10k</text>
<text x="109.3" y="259.8">TS-1187A-C-D-B</text>
<text x="255.4" y="260.4">U3</text>
<text x="58.2" y="275.8">100nF</text>
<text x="58.2" y="272.6">C7</text>
<text x="141.1" y="275.8">100nF</text>
<text x="141.1" y="272.6">C12</text>
<text x="426.3" y="274.5">X6511WV-17H-C30D60</text>
<text x="431.3" y="270.8">J1</text>
<text x="505.3" y="274.3">J2</text>
<text x="206.4" y="279.8">C8</text>
<text x="218.7" y="279.7">C9</text>
<text x="498.6" y="278">X6511WV-17H-C30D60</text>
<text x="206.4" y="282.9">22uF</text>
<text x="218.7" y="282.9">100nF</text>
<text x="479.8" y="293.8">C11</text>
<text x="559.8" y="293.9">100nF</text>
<text x="562.7" y="290.3">C10</text>
<text x="324.2" y="299.4">R14</text>
<text x="476.9" y="297.4">100nF</text>
<text x="324.2" y="302.6">22</text>
<text x="325.1" y="309.7">R15</text>
<text x="324.2" y="313.2">22</text>
<text x="251.3" y="336.2">ESP32-WROOM-32E(8MB)</text>
<text x="481.5" y="344.9">C13</text>
<text x="478.6" y="348.6">100nF</text>
</g>
<g font-size="3.2" fill="#00f">
<text x="75.1" y="46.8" transform="rotate(-90 75.1 46.8)">3</text>
<text x="78.7" y="46.8" transform="rotate(-90 78.7 46.8)">2</text>
<text x="82.2" y="46.8" transform="rotate(-90 82.2 46.8)">1</text>
<text x="73.7" y="51.3" transform="rotate(-90 73.7 51.3)">3</text>
<text x="77.3" y="51.3" transform="rotate(-90 77.3 51.3)">2</text>
<text x="80.8" y="51.3" transform="rotate(-90 80.8 51.3)">1</text>
<text x="375.4" y="58.6" transform="rotate(-90 375.4 58.6)">VIN</text>
<text x="378.9" y="58.6" transform="rotate(-90 378.9 58.6)">VOUT(TAB)</text>
<text x="373.6" y="62.1" transform="rotate(-90 373.6 62.1)">3</text>
<text x="377.1" y="62.1" transform="rotate(-90 377.1 62.1)">2</text>
<text x="498.1" y="78.4">IO18</text>
<text x="34.9" y="112.8" transform="rotate(-90 34.9 112.8)">10</text>
<text x="38.5" y="112.8" transform="rotate(-90 38.5 112.8)">8</text>
<text x="42" y="112.8" transform="rotate(-90 42 112.8)">9</text>
<text x="36.3" y="119.2" transform="rotate(-90 36.3 119.2)">EP</text>
<text x="39.9" y="119.2" transform="rotate(-90 39.9 119.2)">EP</text>
<text x="43.4" y="119.2" transform="rotate(-90 43.4 119.2)">EP</text>
<text x="45.6" y="119.2">VCC</text>
<text x="54.7" y="117.8">1</text>
<text x="48.3" y="122.7">D-</text>
<text x="54.7" y="121.3">2</text>
<text x="54.7" y="124.8">3</text>
<text x="173.6" y="124.3">USB_DP</text>
<text x="173.6" y="120.8">USB_DN</text>
<text x="47.2" y="126.2">D+</text>
<text x="48.4" y="129.8">ID</text>
<text x="54.7" y="128.3">4</text>
<text x="54.7" y="131.9">5</text>
<text x="39.9" y="135" transform="rotate(-90 39.9 135)">EP</text>
<text x="43.4" y="135" transform="rotate(-90 43.4 135)">EP</text>
<text x="44.9" y="133.3">GND</text>
<text x="38.5" y="139.5" transform="rotate(-90 38.5 139.5)">7</text>
<text x="42" y="139.5" transform="rotate(-90 42 139.5)">6</text>
<text x="306.5" y="142.5">1</text>
<text x="331.3" y="139.3" transform="rotate(-90 331.3 139.3)">29</text>
<text x="332.7" y="143.9" transform="rotate(-90 332.7 143.9)">EP</text>
<text x="354.7" y="142.5">28</text>
<text x="365.8" y="141.9">DTR</text>
<text x="306.5" y="146">2</text>
<text x="310" y="144.2">DCD</text>
<text x="310" y="147.7">RI/CLK</text>
<text x="346.4" y="147.7">DSR</text>
<text x="346.6" y="144.2">DTR</text>
<text x="354.7" y="149.5">26</text>
<text x="354.7" y="146">27</text>
<text x="365.8" y="149">TXD</text>
<text x="165.5" y="153" transform="rotate(-90 165.5 153)">3</text>
<text x="275.9" y="152.5">USB_DP</text>
<text x="306.5" y="153">4</text>
<text x="310" y="154.8">D+</text>
<text x="346.4" y="154.8">RXD</text>
<text x="346.7" y="151.3">TXD</text>
<text x="354.7" y="153">25</text>
<text x="365.8" y="152.5">RXD</text>
<text x="154.6" y="161.9">1</text>
<text x="275.9" y="156">USB_DN</text>
<text x="306.5" y="156.6">5</text>
<text x="310" y="158.3">D-</text>
<text x="346.9" y="161.9">CTS</text>
<text x="346.9" y="158.3">RTS</text>
<text x="354.7" y="160.1">23</text>
<text x="354.7" y="156.6">24</text>
<text x="365.8" y="156">RTS</text>
<text x="306.5" y="163.6">7</text>
<text x="306.5" y="167.1">8</text>
<text x="310" y="165.4">VREGIN</text>
<text x="341.9" y="165.4">GPIO.4</text>
<text x="354.7" y="167.1">21</text>
<text x="354.7" y="163.6">22</text>
<text x="100.7" y="172.4">1</text>
<text x="165.5" y="173.4" transform="rotate(-90 165.5 173.4)">2</text>
<text x="306.5" y="170.7">9</text>
<text x="310" y="168.9">VBUS</text>
<text x="310" y="172.4">RSTb</text>
<text x="341.9" y="172.4">GPIO.6</text>
<text x="341.9" y="168.9">GPIO.5</text>
<text x="354.7" y="170.7">20</text>
<text x="97.2" y="174.2">1</text>
<text x="97.2" y="177.7">2</text>
<text x="100.7" y="176">2</text>
<text x="142.5" y="179.5" transform="rotate(-90 142.5 179.5)">3</text>
<text x="304.5" y="174.2">10</text>
<text x="304.5" y="177.7">11</text>
<text x="310" y="176">NC</text>
<text x="310" y="179.5">SUSPENDb</text>
<text x="334.1" y="179.5">GPIO.1/RXT</text>
<text x="334.3" y="176">GPIO.0/TXT</text>
<text x="354.7" y="177.7">18</text>
<text x="354.7" y="174.2">19</text>
<text x="448.7" y="175.4">TXD0</text>
<text x="501.6" y="175.4">RXD</text>
<text x="304.5" y="181.3">12</text>
<text x="304.5" y="184.8">13</text>
<text x="310" y="183">SUSPEND</text>
<text x="330" y="183">GPIO.2/RS485</text>
<text x="354.7" y="184.8">16</text>
<text x="354.7" y="181.3">17</text>
<text x="76.6" y="187.8">IO23</text>
<text x="131.7" y="188.3">1</text>
<text x="304.5" y="188.3">14</text>
<text x="310" y="186.5">CHREN</text>
<text x="310" y="190.1">CHR1</text>
<text x="326.7" y="186.5">GPIO.3/WAKEUP</text>
<text x="344.4" y="190.1">CHR0</text>
<text x="354.7" y="188.3">15</text>
<text x="448.7" y="187.8">RXD0</text>
<text x="501.6" y="187.8">TXD</text>
<text x="519.3" y="194.8">EN</text>
<text x="142.5" y="199.9" transform="rotate(-90 142.5 199.9)">2</text>
<text x="448.7" y="203.7">DTR</text>
<text x="448.7" y="226.6">RTS</text>
<text x="519.3" y="235.4">IO0_BTN</text>
<text x="78.3" y="263.6">EN</text>
<text x="161.2" y="263.6">IO0_BTN</text>
<text x="271.3" y="259.2" transform="rotate(-90 271.3 259.2)">39</text>
<text x="22.7" y="264.2">1</text>
<text x="35.3" y="264.2">2</text>
<text x="105.6" y="264.2">1</text>
<text x="118.2" y="264.2">2</text>
<text x="251.8" y="267.7">2</text>
<text x="255.3" y="269.5">3V3</text>
<text x="272.7" y="269" transform="rotate(-90 272.7 269)">GND</text>
<text x="280.1" y="269.5">IO23</text>
<text x="289.5" y="267.7">37</text>
<text x="305.9" y="267.2">IO23</text>
<text x="22.7" y="271.2">3</text>
<text x="35.3" y="271.2">4</text>
<text x="105.6" y="271.2">3</text>
<text x="118.2" y="271.2">4</text>
<text x="235.3" y="270.7">EN</text>
<text x="235.3" y="274.2">I36</text>
<text x="251.8" y="271.2">3</text>
<text x="255.3" y="273">EN</text>
<text x="280.1" y="273">IO22</text>
<text x="289.5" y="271.2">36</text>
<text x="289.5" y="274.7">35</text>
<text x="305.9" y="270.7">IO22</text>
<text x="305.9" y="274.2">TXD0</text>
<text x="235.3" y="277.7">I39</text>
<text x="235.3" y="281.3">I34</text>
<text x="251.8" y="281.8">6</text>
<text x="251.8" y="278.3">5</text>
<text x="255.3" y="280">SENSOR_VN</text>
<text x="279.1" y="280">RXD0</text>
<text x="279.4" y="276.5">TXD0</text>
<text x="289.5" y="278.3">34</text>
<text x="289.5" y="281.8">33</text>
<text x="305.9" y="281.3">IO21</text>
<text x="305.9" y="277.7">RXD0</text>
<text x="430.6" y="280">1</text>
<text x="434.1" y="278.3">1</text>
<text x="434.1" y="281.8">2</text>
<text x="508.2" y="281.8">1</text>
<text x="235.3" y="284.8">I35</text>
<text x="251.8" y="285.3">7</text>
<text x="255.3" y="287.1">IO35</text>
<text x="255.3" y="283.6">IO34</text>
<text x="280.1" y="283.6">IO21</text>
<text x="283.4" y="287.1">NC</text>
<text x="289.5" y="285.3">32</text>
<text x="430.6" y="283.6">2</text>
<text x="430.6" y="287.1">3</text>
<text x="434.1" y="285.3">3</text>
<text x="448.7" y="284.8">EN</text>
<text x="504.7" y="283.6">1</text>
<text x="504.7" y="287.1">2</text>
<text x="508.2" y="285.3">2</text>
<text x="235.3" y="288.3">IO32</text>
<text x="235.3" y="291.9">IO33</text>
<text x="251.8" y="292.4">9</text>
<text x="251.8" y="288.9">8</text>
<text x="255.3" y="290.6">IO32</text>
<text x="280.1" y="290.6">IO19</text>
<text x="289.5" y="288.9">31</text>
<text x="289.5" y="292.4">30</text>
<text x="305.9" y="291.9">IO18</text>
<text x="305.9" y="288.3">IO19</text>
<text x="430.6" y="290.6">4</text>
<text x="434.1" y="288.9">4</text>
<text x="434.1" y="292.4">5</text>
<text x="448.7" y="291.9">I39</text>
<text x="448.7" y="288.3">I36</text>
<text x="504.7" y="290.6">3</text>
<text x="508.2" y="288.9">3</text>
<text x="508.2" y="292.4">4</text>
<text x="524.6" y="291.9">IO22</text>
<text x="524.6" y="288.3">IO23</text>
<text x="235.3" y="295.4">IO25</text>
<text x="235.3" y="298.9">IO26</text>
<text x="249.8" y="299.4">11</text>
<text x="249.8" y="295.9">10</text>
<text x="255.3" y="297.7">IO25</text>
<text x="255.3" y="294.1">IO33</text>
<text x="280.1" y="294.1">IO18</text>
<text x="282.1" y="297.7">IO5</text>
<text x="289.5" y="295.9">29</text>
<text x="289.5" y="299.4">28</text>
<text x="305.9" y="298.9">IO17</text>
<text x="305.9" y="295.4">IO5</text>
<text x="430.6" y="294.1">5</text>
<text x="430.6" y="297.7">6</text>
<text x="434.1" y="295.9">6</text>
<text x="434.1" y="299.4">7</text>
<text x="448.7" y="298.9">I35</text>
<text x="448.7" y="295.4">I34</text>
<text x="504.7" y="294.1">4</text>
<text x="504.7" y="297.7">5</text>
<text x="508.2" y="295.9">5</text>
<text x="508.2" y="299.4">6</text>
<text x="524.6" y="298.9">RXD0</text>
<text x="524.6" y="295.4">TXD0</text>
<text x="235.3" y="306">IO14</text>
<text x="235.3" y="302.4">IO27</text>
<text x="249.8" y="303">12</text>
<text x="255.3" y="304.7">IO27</text>
<text x="255.3" y="301.2">IO26</text>
<text x="280.1" y="301.2">IO17</text>
<text x="280.1" y="304.7">IO16</text>
<text x="289.5" y="303">27</text>
<text x="305.9" y="302.4">IO16</text>
<text x="305.9" y="306">IO4</text>
<text x="342.9" y="304.2">IO0_CON</text>
<text x="430.6" y="301.2">7</text>
<text x="430.6" y="304.7">8</text>
<text x="434.1" y="303">8</text>
<text x="448.7" y="306">IO33</text>
<text x="448.7" y="302.4">IO32</text>
<text x="504.7" y="301.2">6</text>
<text x="504.7" y="304.7">7</text>
<text x="508.2" y="303">7</text>
<text x="524.6" y="302.4">IO21</text>
<text x="235.3" y="309.5">IO12</text>
<text x="249.8" y="310">14</text>
<text x="249.8" y="306.5">13</text>
<text x="255.3" y="311.8">IO12</text>
<text x="255.3" y="308.3">IO14</text>
<text x="282.1" y="308.3">IO4</text>
<text x="282.1" y="311.8">IO0</text>
<text x="289.5" y="306.5">26</text>
<text x="289.5" y="310">25</text>
<text x="305.9" y="309.5">IO0</text>
<text x="428.6" y="311.8">10</text>
<text x="430.6" y="308.3">9</text>
<text x="434.1" y="306.5">9</text>
<text x="434.1" y="310">10</text>
<text x="448.7" y="309.5">IO25</text>
<text x="504.7" y="308.3">8</text>
<text x="504.7" y="311.8">9</text>
<text x="508.2" y="306.5">8</text>
<text x="508.2" y="310">9</text>
<text x="524.6" y="309.5">IO19</text>
<text x="235.3" y="316.5">IO13</text>
<text x="249.8" y="317.1">16</text>
<text x="282.1" y="315.3">IO2</text>
<text x="289.5" y="313.5">24</text>
<text x="289.5" y="317.1">23</text>
<text x="305.9" y="316.5">IO15</text>
<text x="305.9" y="313">IO2</text>
<text x="342.9" y="314.8">IO0_BTN</text>
<text x="428.6" y="315.3">11</text>
<text x="434.1" y="313.5">11</text>
<text x="434.1" y="317.1">12</text>
<text x="448.7" y="316.5">IO27</text>
<text x="448.7" y="313">IO26</text>
<text x="502.7" y="315.3">10</text>
<text x="508.2" y="313.5">10</text>
<text x="508.2" y="317.1">11</text>
<text x="524.6" y="316.5">IO5</text>
<text x="524.6" y="313">IO18</text>
<text x="249.8" y="320.6">17</text>
<text x="255.3" y="322.4">NC</text>
<text x="255.3" y="318.8">IO13</text>
<text x="280.1" y="318.8">IO15</text>
<text x="283.4" y="322.4">NC</text>
<text x="289.5" y="320.6">22</text>
<text x="428.6" y="318.8">12</text>
<text x="428.6" y="322.4">13</text>
<text x="434.1" y="320.6">13</text>
<text x="448.7" y="323.6">IO12</text>
<text x="448.7" y="320.1">IO14</text>
<text x="502.7" y="318.8">11</text>
<text x="502.7" y="322.4">12</text>
<text x="508.2" y="320.6">12</text>
<text x="524.6" y="320.1">IO17</text>
<text x="524.6" y="323.6">IO16</text>
<text x="249.8" y="327.7">19</text>
<text x="249.8" y="324.1">18</text>
<text x="255.3" y="329.4">NC</text>
<text x="255.3" y="325.9">NC</text>
<text x="283.4" y="325.9">NC</text>
<text x="283.4" y="329.4">NC</text>
<text x="289.5" y="324.1">21</text>
<text x="289.5" y="327.7">20</text>
<text x="428.6" y="325.9">14</text>
<text x="428.6" y="329.4">15</text>
<text x="434.1" y="324.1">14</text>
<text x="434.1" y="327.7">15</text>
<text x="502.7" y="325.9">13</text>
<text x="502.7" y="329.4">14</text>
<text x="508.2" y="324.1">13</text>
<text x="508.2" y="327.7">14</text>
<text x="524.6" y="327.1">IO4</text>
<text x="428.6" y="333">16</text>
<text x="434.1" y="331.2">16</text>
<text x="434.1" y="334.7">17</text>
<text x="448.7" y="330.7">IO13</text>
<text x="502.7" y="333">15</text>
<text x="508.2" y="331.2">15</text>
<text x="508.2" y="334.7">16</text>
<text x="522.8" y="330.7">IO0_CON</text>
<text x="524.6" y="334.2">IO2</text>
<text x="428.6" y="336.5">17</text>
<text x="502.7" y="336.5">16</text>
<text x="502.7" y="340">17</text>
<text x="508.2" y="338.2">17</text>
<text x="524.6" y="337.7">IO15</text>
</g>
<g font-size="3.2">
<text x="382.4" y="58.6" transform="rotate(-90 382.4 58.6)">ADJ(GND)</text>
<text x="380.6" y="62.1" transform="rotate(-90 380.6 62.1)">1</text>
<text x="306.5" y="149.5">3</text>
<text x="310" y="151.3">GND</text>
<text x="251.8" y="264.2">1</text>
<text x="255.3" y="265.9">GND</text>
<text x="280.7" y="265.9">GND</text>
<text x="289.5" y="264.2">38</text>
<text x="249.8" y="313.5">15</text>
<text x="255.3" y="315.3">GND</text>
</g>
<g font-size="3.2" fill="#f00">
<text x="306.5" y="160.1">6</text>
<text x="310" y="161.9">VDD</text>
<text x="251.8" y="274.7">4</text>
<text x="255.3" y="276.5">SENSOR_VP</text>
</g>
<g font-size="1.8" fill="#000080">
<text x="19.6" y="128.2">105017-0001</text>
<text x="134.7" y="152" transform="rotate(-90 134.7 152)">LESD5D5.0CT1G</text>
</g>
</svg>
